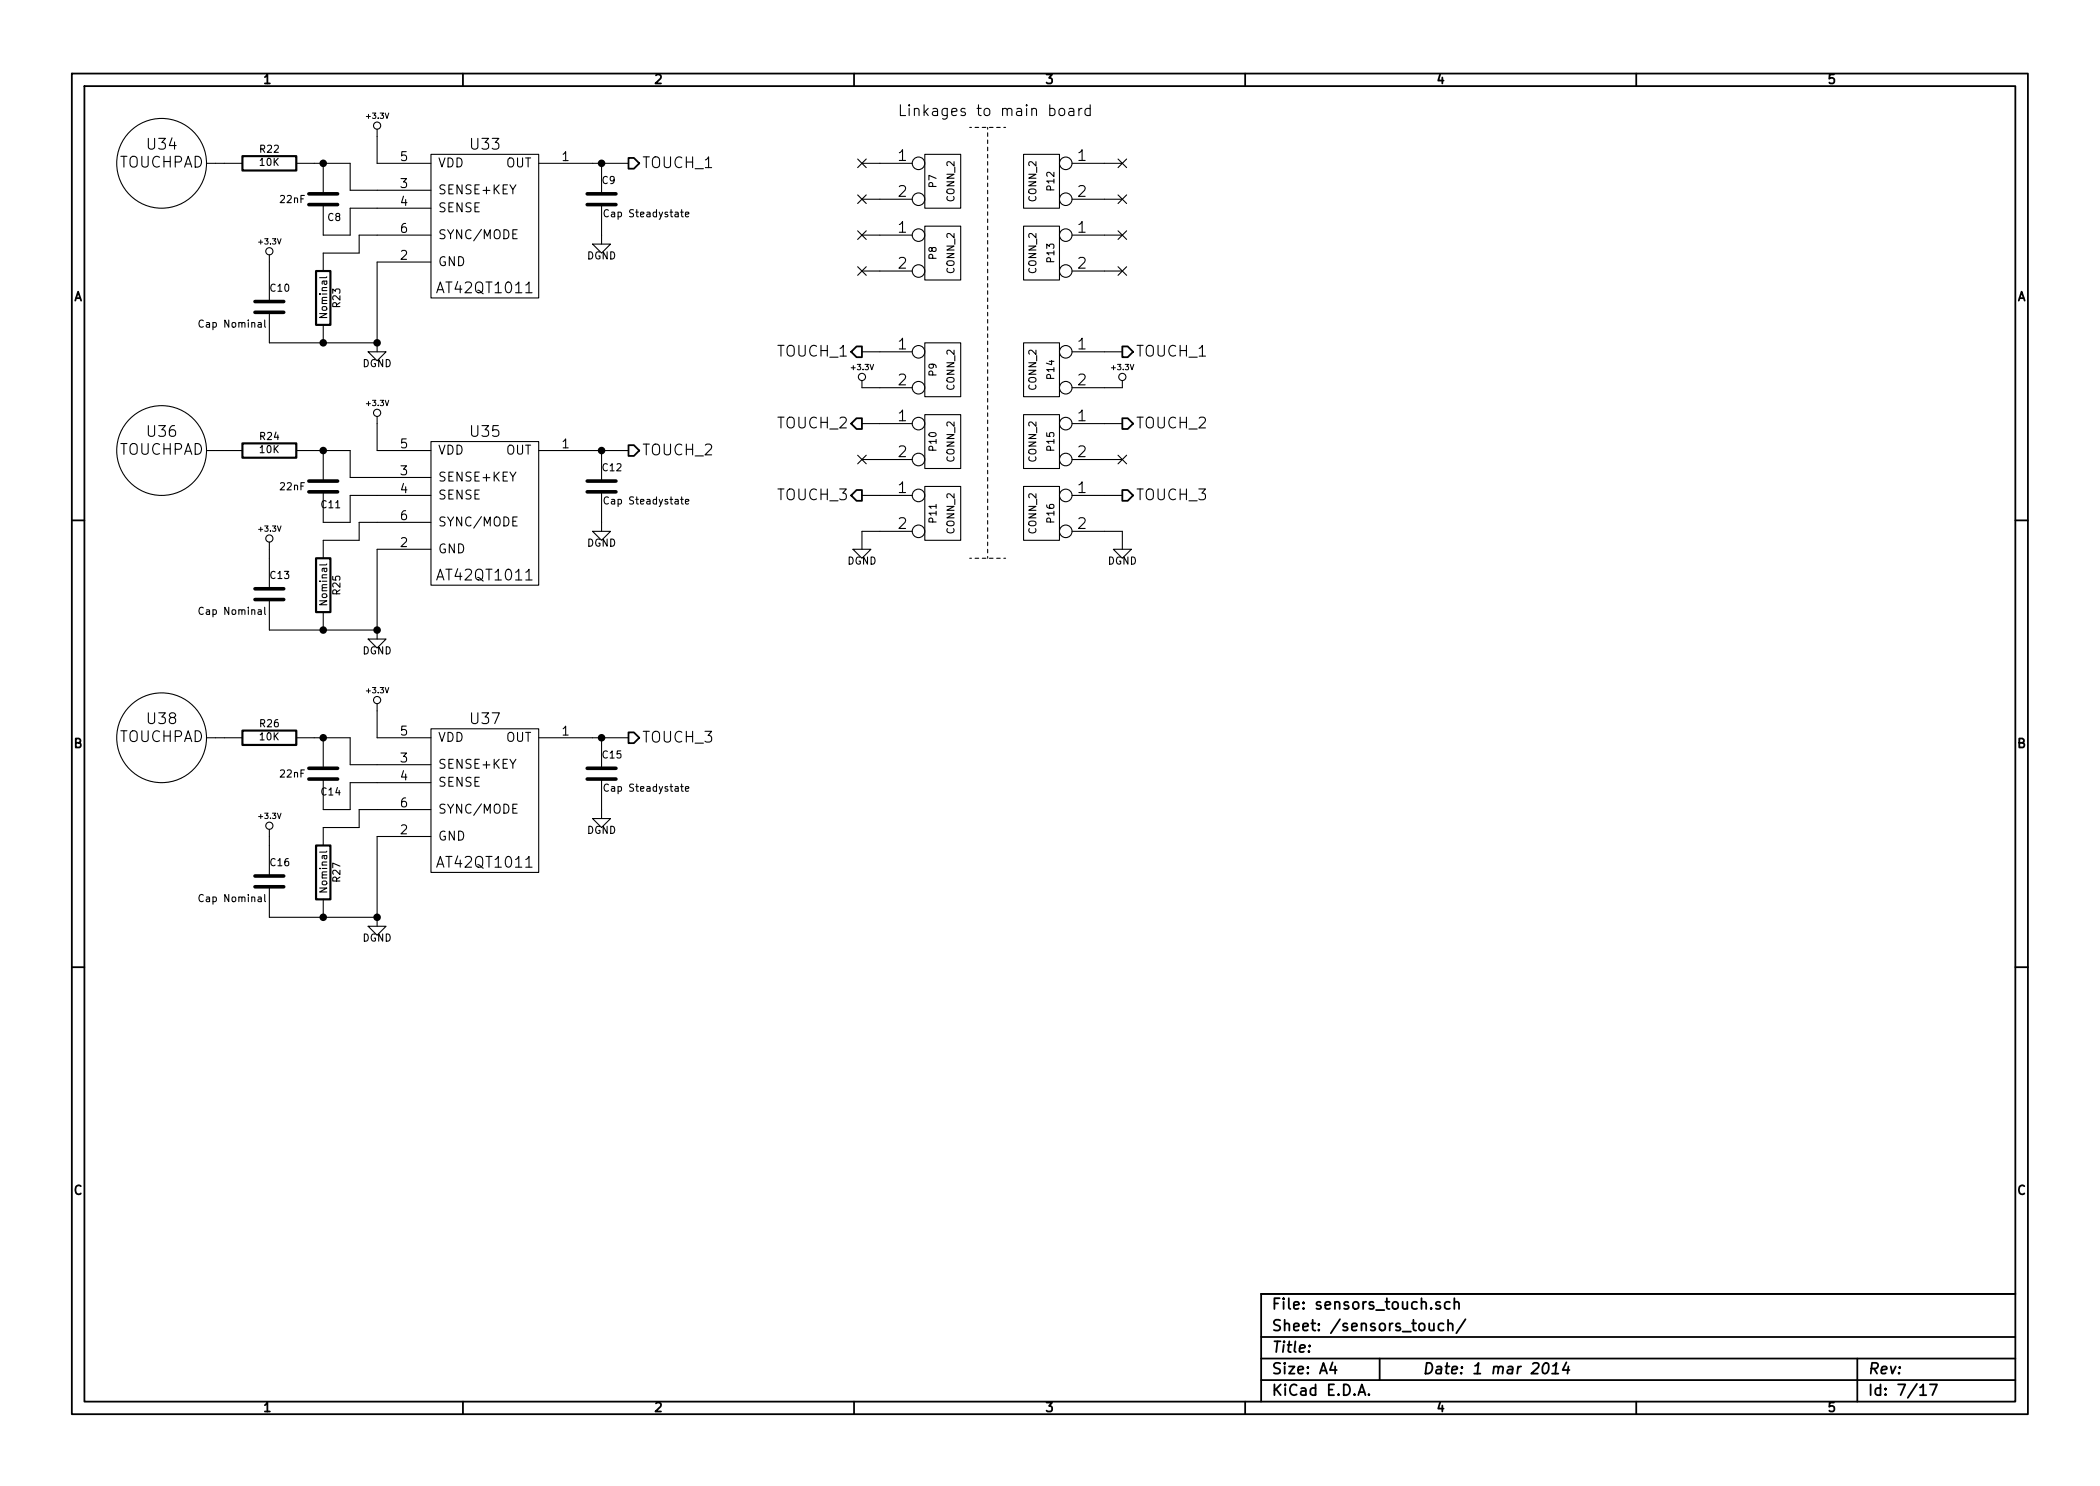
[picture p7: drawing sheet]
<svg xmlns="http://www.w3.org/2000/svg" width="297mm" height="210mm" viewBox="0 0 297 210" stroke-linecap="round" stroke-linejoin="round" font-family="sans-serif">
<g fill="none" stroke="#000" stroke-width=".25">
<path d="M10.2 10.4h276.6v189.7h-276.6zM11.9 12.2h273.2v186.1h-273.2zM65.5 10.4v1.8M120.8 10.4v1.8M176.1 10.4v1.8M231.4 10.4v1.8M88.9 22.3h.8l.7 .8-.7 .8h-.8zM120.4 59.9l.8-.7h.7v1.5h-.7zM121.2 49h.7v1.5h-.7l-.8-.7zM158.7 49h.8l.8 .8-.8 .7h-.8zM158.7 59.2h.8l.8 .7-.8 .8h-.8zM10.2 73.6h1.7"/>
<path d="M88.9 63h.8l.7 .7-.7 .8h-.8zM121.2 69.3h.7v1.6h-.7l-.8-.8zM158.7 69.3h.8l.8 .8-.8 .8h-.8zM285.1 73.6h1.7M88.9 103.6h.8l.7 .8-.7 .8h-.8zM10.2 136.8h1.7M285.1 136.8h1.7M65.5 198.3v1.8M120.8 198.3v1.8M176.1 198.3v1.8M178.4 189.2h106.7M178.4 195.3h106.7"/>
<path d="M178.4 192.2h106.7M185.2 190.4h.1l-.1 .1v-.1v.1M188.5 192.8l-.4 1h1M188.8 193.3v1.1M192.1 197.4l.5-1.5 .5 1.5M192.3 197h.7M193.6 197.3h.1l-.1 .1-.1-.1h.1v.1M195.1 192.2v3.1M202.2 187.2v.9a.39 .39 0 0 0 .6 0M202.8 187.2v1.1M203.7 184.3l-.4-.1-.2 .2 .1 .2 .5 .2 .1 .1-.1 .2-.1 .1-.5-.1M204.2 187.3a.48 .48 0 0 0-.7 .1v.6a.48 .48 0 0 0 .7 .2"/>
<path d="M204.8 187.4a.38 .38 0 0 1 .7 .1v.8M204.8 186.7v1.6M205.1 184.3a.48 .48 0 0 0-.7 0l-.1 .6a.48 .48 0 0 0 .8 .2M205.7 184.3a.38 .38 0 0 1 .7 .1v.8M205.7 183.7v1.5M207.3 186.7l-1.3 1.9M218.4 193a.35 .35 0 0 1 .4-.2 .35 .35 0 0 1 .2 .3 .87 .87 0 0 1-.5 1.3l-.2-.1a1.14 1.14 0 0 1 .1-1.3zM219.5 194.4h.9M219.7 193.3l.5-.5-.2 1.6M221.6 192.8l-.6 1h1M221.8 193.3l-.1 1.1M231.4 198.3v1.8"/>
<path d="M262.7 192.2v6.1M271.6 196.3l.4-.4v1.5M271.6 197.4h.9M273 195.9h1l-.7 1.5M285.1 183.1h-106.7v15.2"/>
</g>
<g fill="none" stroke="#000" stroke-width=".15">
<path d="M53.3 18.3v4.8h7.7M149.9 15.4a.42 .42 0 0 1 .7 .2v.5a.43 .43 0 0 1-.4 .3 .43 .43 0 0 1-.4-.3v-.5zM151.2 15.4l.2-.1 .4 .1 .1 1M151.9 15.7l-.5 .1a.3 .3 0 0 0-.3 .3 .3 .3 0 0 0 .3 .3l.5-.1M152.6 15.3v1.1M153 15.3l-.2 .1-.2 .2M154.2 15.4a.48 .48 0 0 0-.7 .1v.6a.48 .48 0 0 0 .7 .2M154.2 14.8v1.6M29.2 23.1h5.1M38.1 36.1v6.6M41.9 23.1h7.6v3.8h11.5M45.7 29v4.3h3.8v-3.8h11.5"/>
<path d="M45.7 23.1v4.3M46.2 39.2l-.1 .1h-.9M61 21.8h15.2v20.4h-15.2zM61 37.1h-7.7v12.7M61 33.3h-10.2v2.5h-5.1v2.5M76.2 23.1h12.7M83.8 34.5h2.6l-1.3 1.3zM85.1 23.1v4.3M85.1 29v5.5M86.1 29.8a.4 .4 0 0 0-.5 0 .4 .4 0 0 0-.2 .4 .37 .37 0 0 0 .2 .4 .37 .37 0 0 0 .5 0M97 30.3l.4-.1v-.2h-.3l-.1 .1v.5h.4M121.3 22.5l1.2 1.2"/>
<path d="M121.3 27.6l1.2 1.2M121.3 32.7l1.2 1.2M121.3 37.7l1.2 1.3M121.9 23.1h7.1M121.9 33.3h7.1M121.9 28.2h7.1M121.9 38.3h7.1M122.5 22.5l-1.2 1.2M122.5 27.6l-1.2 1.2M122.5 32.7l-1.2 1.2M122.5 37.7l-1.2 1.3M130.8 21.8h5.1v7.7h-5.1z"/>
<path d="M130.8 32h5.1v7.6h-5.1zM144.8 21.8h5.1v7.7h-5.1zM144.8 32h5.1v7.6h-5.1zM151.6 23.1h7.1M151.6 33.3h7.1M151.6 28.2h7.1M151.6 38.3h7.1M158.1 22.5l1.3 1.2M158.1 27.6l1.3 1.2M158.1 32.7l1.3 1.2M158.1 37.7l1.3 1.3M159.4 22.5l-1.3 1.2"/>
<path d="M159.4 27.6l-1.3 1.2M159.4 32.7l-1.3 1.2M159.4 37.7l-1.3 1.3M37.4 45.3v.8l.2 .2M38.1 44.2v4.3h15.2M45.7 46v2.5M52.1 49.8h2.5l-1.3 1.2zM53.3 58.9v4.8h7.7M74.4 41.4h.9M121.9 53.8v1.1h7.1M121.9 49.8h7.1M121.9 59.9h7.1"/>
<path d="M130.8 48.5h5.1v7.6h-5.1zM130.8 58.7h5.1v7.6h-5.1zM144.8 48.5h5.1v7.6h-5.1zM144.8 58.7h5.1v7.6h-5.1zM151.6 49.8h7.1M151.6 59.9h7.1M158.7 53.8v1.1h-7.1M29.2 63.7h5.1M38.1 76.7v6.6M41.9 63.7h7.6v3.9h11.5M45.7 63.7v4.4M45.7 69.6v4.3h3.8v-3.8h11.5"/>
<path d="M46.2 79.8l-.1 .1h-.9M61 62.5h15.2v20.3h-15.2zM61 73.9h-10.2v2.5h-5.1v2.6M61 77.7h-7.7v12.7M76.2 63.7h12.7M83.8 75.2h2.6l-1.3 1.2zM85.1 63.7v4.4M85.1 69.6v5.6M86.1 70.4a.4 .4 0 0 0-.5 0 .4 .4 0 0 0-.2 .5 .37 .37 0 0 0 .2 .4 .37 .37 0 0 0 .5-.1M97 71l.4-.1v-.2h-.3l-.1 .1v.5h.4M120.6 77.7h2.6l-1.3 1.3zM121.3 64.4l1.2 1.2"/>
<path d="M121.9 70.1h7.1M121.9 65h7.1M122.5 64.4l-1.2 1.2M129 75.2h-7.1v2.5M130.8 68.8h5.1v7.6h-5.1zM144.8 68.8h5.1v7.6h-5.1zM151.6 70.1h7.1M151.6 65h7.1M151.6 75.2h7.1v2.5M157.5 77.7h2.5l-1.3 1.3zM158.1 64.4l1.3 1.2M159.4 64.4l-1.3 1.2"/>
<path d="M37.4 85.9v.9l.2 .1M38.1 84.8v4.3h15.2M45.7 86.6v2.5M52.1 90.4h2.5l-1.3 1.3zM53.3 99.6v4.8h7.7M74.4 82.1h.9M29.2 104.4h5.1M38.1 117.3v6.6M41.9 104.4h7.6v3.8h11.5M45.7 104.4v4.3M45.7 110.2v4.3h3.8v-3.8h11.5M61 103.1h15.2v20.3h-15.2z"/>
<path d="M61 114.5h-10.2v2.6h-5.1v2.5M61 118.4h-7.7v12.7M76.2 104.4h12.7M83.8 115.8h2.6l-1.3 1.3zM85.1 104.4v4.3M85.1 110.2v5.6M86.1 111a.4 .4 0 0 0-.5 0 .4 .4 0 0 0-.2 .5 .37 .37 0 0 0 .2 .4 .37 .37 0 0 0 .5 0M97 111.6l.4-.1v-.2h-.3l-.1 .1v.5h.4M37.4 126.6v.8l.2 .2M38.1 125.5v4.3h15.2M45.7 127.2v2.6M46.2 120.4l-.1 .2h-.9"/>
<path d="M52.1 131.1h2.5l-1.3 1.2zM74.4 122.7h.9"/>
<circle cx="53.3" cy="17.8" r=".51"/>
<circle cx="22.9" cy="23.1" r="6.3"/>
<circle cx="38.1" cy="35.6" r=".51"/>
<circle cx="129.9" cy="23.1" r=".89"/>
<circle cx="129.9" cy="28.2" r=".89"/>
<circle cx="129.9" cy="38.3" r=".89"/>
<circle cx="129.9" cy="33.3" r=".89"/>
<circle cx="150.7" cy="38.3" r=".89"/>
<circle cx="150.7" cy="23.1" r=".89"/>
<circle cx="150.7" cy="28.2" r=".89"/>
<circle cx="150.7" cy="33.3" r=".89"/>
<circle cx="53.3" cy="58.4" r=".51"/>
<circle cx="121.9" cy="53.3" r=".51"/>
<circle cx="129.9" cy="54.9" r=".89"/>
<circle cx="129.9" cy="59.9" r=".89"/>
<circle cx="129.9" cy="49.8" r=".89"/>
<circle cx="150.7" cy="54.9" r=".89"/>
<circle cx="150.7" cy="49.8" r=".89"/>
<circle cx="150.7" cy="59.9" r=".89"/>
<circle cx="158.8" cy="53.3" r=".51"/>
<circle cx="22.9" cy="63.7" r="6.3"/>
<circle cx="38.1" cy="76.2" r=".51"/>
<circle cx="129.9" cy="65" r=".89"/>
<circle cx="129.9" cy="70.1" r=".89"/>
<circle cx="129.9" cy="75.2" r=".89"/>
<circle cx="150.7" cy="75.2" r=".89"/>
<circle cx="150.7" cy="70.1" r=".89"/>
<circle cx="150.7" cy="65" r=".89"/>
<circle cx="53.3" cy="99.1" r=".51"/>
<circle cx="22.9" cy="104.4" r="6.3"/>
<circle cx="38.1" cy="116.8" r=".51"/>
</g>
<path d="M34.3 22.1h7.6v2h-7.6zM44.7 38.3h2v7.7h-2zM34.3 62.7h7.6v2.1h-7.6zM44.7 79h2v7.6h-2zM34.3 103.4h7.6v2h-7.6zM44.7 119.6h2v7.6h-2z" fill="none" stroke="#000" stroke-width=".3"/>
<g fill="none" stroke="#000" stroke-width=".51">
<path d="M43.7 27.4h4.1M43.7 29h4.1M83.1 27.4h4M83.1 29h4M36.1 44.2h4M36.1 42.7h4M43.7 68.1h4.1M43.7 69.6h4.1M83.1 68.1h4M83.1 69.6h4M36.1 84.8h4M36.1 83.3h4"/>
<path d="M43.7 108.7h4.1M43.7 110.2h4.1M83.1 108.7h4M83.1 110.2h4M36.1 125.5h4M36.1 123.9h4"/>
</g>
<g fill="#000" stroke="#000" stroke-width=".25">
<circle cx="45.7" cy="23.1" r=".41"/>
<circle cx="85.1" cy="23.1" r=".41"/>
<circle cx="45.7" cy="48.5" r=".41"/>
<circle cx="53.3" cy="48.5" r=".41"/>
<circle cx="45.7" cy="63.7" r=".41"/>
<circle cx="85.1" cy="63.7" r=".41"/>
<circle cx="45.7" cy="89.1" r=".41"/>
<circle cx="53.3" cy="89.1" r=".41"/>
<circle cx="45.7" cy="104.4" r=".41"/>
<circle cx="85.1" cy="104.4" r=".41"/>
<circle cx="45.7" cy="129.8" r=".41"/>
<circle cx="53.3" cy="129.8" r=".41"/>
</g>
<path d="M137.2 18h5M139.7 18v61M137.2 79h5" fill="none" stroke="#000" stroke-width=".15" stroke-dasharray=".5" stroke-dashoffset=".3"/>
<g font-size="2.1">
<text x="127" y="16.5">Linkages to main board</text>
<text x="16.9" y="23.8">TOUCHPAD</text>
<text x="20.9" y="21.3">U34</text>
<text x="66.6" y="21.3">U33</text>
<text x="90.8" y="23.9">TOUCH_1</text>
<text x="127.1" y="22.9">1</text>
<text x="152.5" y="22.9">1</text>
<text x="127.1" y="27.9">2</text>
<text x="152.5" y="27.9">2</text>
<text x="127.1" y="33">1</text>
<text x="152.5" y="33">1</text>
<text x="62.2" y="41.6">AT42QT1011</text>
<text x="127.1" y="38.1">2</text>
<text x="152.5" y="38.1">2</text>
<text x="110.1" y="50.5">TOUCH_1</text>
<text x="127.1" y="49.5">1</text>
<text x="152.5" y="49.5">1</text>
<text x="160.7" y="50.5">TOUCH_1</text>
<text x="127.1" y="54.6">2</text>
<text x="127.1" y="59.7">1</text>
<text x="152.5" y="54.6">2</text>
<text x="152.5" y="59.7">1</text>
<text x="16.9" y="64.4">TOUCHPAD</text>
<text x="20.9" y="61.9">U36</text>
<text x="66.6" y="61.9">U35</text>
<text x="90.8" y="64.5">TOUCH_2</text>
<text x="110.1" y="60.7">TOUCH_2</text>
<text x="127.1" y="64.8">2</text>
<text x="152.5" y="64.8">2</text>
<text x="160.7" y="60.7">TOUCH_2</text>
<text x="110.1" y="70.9">TOUCH_3</text>
<text x="127.1" y="69.8">1</text>
<text x="152.5" y="69.8">1</text>
<text x="160.7" y="70.9">TOUCH_3</text>
<text x="127.1" y="74.9">2</text>
<text x="152.5" y="74.9">2</text>
<text x="62.2" y="82.2">AT42QT1011</text>
<text x="16.9" y="105.1">TOUCHPAD</text>
<text x="20.9" y="102.5">U38</text>
<text x="66.6" y="102.5">U37</text>
<text x="90.8" y="105.2">TOUCH_3</text>
<text x="62.2" y="122.9">AT42QT1011</text>
<text x="179.9" y="185.4">File: sensors_touch.sch</text>
<text x="179.9" y="191.5">Title:</text>
<text x="179.9" y="188.4">Sheet: /sensors_touch/</text>
<text x="179.9" y="197.6">KiCad E.D.A.</text>
<text x="179.9" y="194.5">Size: A4</text>
<text x="201.2" y="194.5">Date: 1 mar 2014</text>
<text x="264.2" y="194.5">Rev:</text>
<text x="264.2" y="197.6">Id: 7/17</text>
</g>
<g font-size="1.8">
<text x="37.3" y="11.9">1</text>
<text x="92.7" y="11.9">2</text>
<text x="148" y="11.9">3</text>
<text x="203.3" y="11.9">4</text>
<text x="258.6" y="11.9">5</text>
<text x="56.7" y="22.9">5</text>
<text x="62" y="23.7">VDD</text>
<text x="71.5" y="23.7">OUT</text>
<text x="79.5" y="22.9">1</text>
<text x="56.7" y="26.7">3</text>
<text x="56.7" y="29.2">4</text>
<text x="62" y="27.6">SENSE+KEY</text>
<text x="56.7" y="33">6</text>
<text x="62" y="30.1">SENSE</text>
<text x="62" y="33.9">SYNC/MODE</text>
<text x="56.7" y="36.8">2</text>
<text x="62" y="37.7">GND</text>
<text x="10.4" y="42.7">A</text>
<text x="285.3" y="42.7">A</text>
<text x="56.7" y="63.5">5</text>
<text x="62" y="64.4">VDD</text>
<text x="71.5" y="64.4">OUT</text>
<text x="79.5" y="63.5">1</text>
<text x="56.7" y="67.3">3</text>
<text x="56.7" y="69.8">4</text>
<text x="62" y="68.2">SENSE+KEY</text>
<text x="62" y="70.7">SENSE</text>
<text x="56.7" y="77.5">2</text>
<text x="56.7" y="73.7">6</text>
<text x="62" y="74.5">SYNC/MODE</text>
<text x="62" y="78.4">GND</text>
<text x="10.4" y="105.9">B</text>
<text x="56.7" y="107.9">3</text>
<text x="56.7" y="104.1">5</text>
<text x="62" y="105">VDD</text>
<text x="71.5" y="105">OUT</text>
<text x="79.5" y="104.1">1</text>
<text x="285.3" y="105.9">B</text>
<text x="56.7" y="110.5">4</text>
<text x="62" y="108.8">SENSE+KEY</text>
<text x="62" y="111.4">SENSE</text>
<text x="56.7" y="118.1">2</text>
<text x="56.7" y="114.3">6</text>
<text x="62" y="119">GND</text>
<text x="62" y="115.2">SYNC/MODE</text>
<text x="10.4" y="169.1">C</text>
<text x="285.3" y="169.1">C</text>
<text x="37.3" y="199.8">1</text>
<text x="92.7" y="199.8">2</text>
<text x="148" y="199.8">3</text>
<text x="203.3" y="199.8">4</text>
<text x="258.6" y="199.8">5</text>
</g>
<g font-size="1.4">
<text x="36.8" y="23.5">10K</text>
<text x="36.8" y="21.7">R22</text>
<text x="39.7" y="28.8">22nF</text>
<text x="85.2" y="26.1">C9</text>
<text x="132.5" y="26.5" transform="rotate(-90 132.5 26.5)">P7</text>
<text x="135.1" y="28.5" transform="rotate(-90 135.1 28.5)">CONN_2</text>
<text x="146.6" y="28.5" transform="rotate(-90 146.6 28.5)">CONN_2</text>
<text x="149.2" y="26.9" transform="rotate(-90 149.2 26.9)">P12</text>
<text x="46.4" y="31.3">C8</text>
<text x="85.9" y="30.8">Cap Steadystate</text>
<text x="38.3" y="41.3">C10</text>
<text x="83" y="36.7">DGND</text>
<text x="132.5" y="36.7" transform="rotate(-90 132.5 36.7)">P8</text>
<text x="135.1" y="38.7" transform="rotate(-90 135.1 38.7)">CONN_2</text>
<text x="146.6" y="38.7" transform="rotate(-90 146.6 38.7)">CONN_2</text>
<text x="149.2" y="37.1" transform="rotate(-90 149.2 37.1)">P13</text>
<text x="28.5" y="46.4">Cap Nominal</text>
<text x="46.3" y="44.9" transform="rotate(-90 46.3 44.9)">Nominal</text>
<text x="48.2" y="43.5" transform="rotate(-90 48.2 43.5)">R23</text>
<text x="51.3" y="52">DGND</text>
<text x="132.5" y="53.2" transform="rotate(-90 132.5 53.2)">P9</text>
<text x="149.2" y="53.6" transform="rotate(-90 149.2 53.6)">P14</text>
<text x="135.1" y="55.2" transform="rotate(-90 135.1 55.2)">CONN_2</text>
<text x="146.6" y="55.2" transform="rotate(-90 146.6 55.2)">CONN_2</text>
<text x="36.8" y="64.2">10K</text>
<text x="36.8" y="62.3">R24</text>
<text x="132.5" y="63.7" transform="rotate(-90 132.5 63.7)">P10</text>
<text x="135.1" y="65.3" transform="rotate(-90 135.1 65.3)">CONN_2</text>
<text x="146.6" y="65.3" transform="rotate(-90 146.6 65.3)">CONN_2</text>
<text x="149.2" y="63.7" transform="rotate(-90 149.2 63.7)">P15</text>
<text x="39.7" y="69.4">22nF</text>
<text x="45.5" y="72">C11</text>
<text x="85.3" y="66.7">C12</text>
<text x="85.9" y="71.4">Cap Steadystate</text>
<text x="83" y="77.4">DGND</text>
<text x="132.5" y="73.9" transform="rotate(-90 132.5 73.9)">P11</text>
<text x="135.1" y="75.5" transform="rotate(-90 135.1 75.5)">CONN_2</text>
<text x="146.6" y="75.5" transform="rotate(-90 146.6 75.5)">CONN_2</text>
<text x="149.2" y="73.9" transform="rotate(-90 149.2 73.9)">P16</text>
<text x="38.3" y="82">C13</text>
<text x="119.8" y="79.9">DGND</text>
<text x="156.7" y="79.9">DGND</text>
<text x="28.5" y="87">Cap Nominal</text>
<text x="46.3" y="85.5" transform="rotate(-90 46.3 85.5)">Nominal</text>
<text x="48.2" y="84.1" transform="rotate(-90 48.2 84.1)">R25</text>
<text x="51.3" y="92.6">DGND</text>
<text x="36.8" y="104.8">10K</text>
<text x="36.8" y="102.9">R26</text>
<text x="85.3" y="107.4">C15</text>
<text x="39.7" y="110.1">22nF</text>
<text x="45.5" y="112.6">C14</text>
<text x="85.9" y="112.1">Cap Steadystate</text>
<text x="83" y="118">DGND</text>
<text x="38.3" y="122.6">C16</text>
<text x="48.2" y="124.7" transform="rotate(-90 48.2 124.7)">R27</text>
<text x="28.5" y="127.7">Cap Nominal</text>
<text x="46.3" y="126.2" transform="rotate(-90 46.3 126.2)">Nominal</text>
<text x="51.3" y="133.3">DGND</text>
</g>
<g font-size="1.1">
<text x="51.9" y="16.8">+3.3V</text>
<text x="36.7" y="34.6">+3.3V</text>
<text x="120.5" y="52.4">+3.3V</text>
<text x="157.3" y="52.4">+3.3V</text>
<text x="51.9" y="57.5">+3.3V</text>
<text x="36.7" y="75.3">+3.3V</text>
<text x="51.9" y="98.1">+3.3V</text>
<text x="36.7" y="115.9">+3.3V</text>
</g>
</svg>
